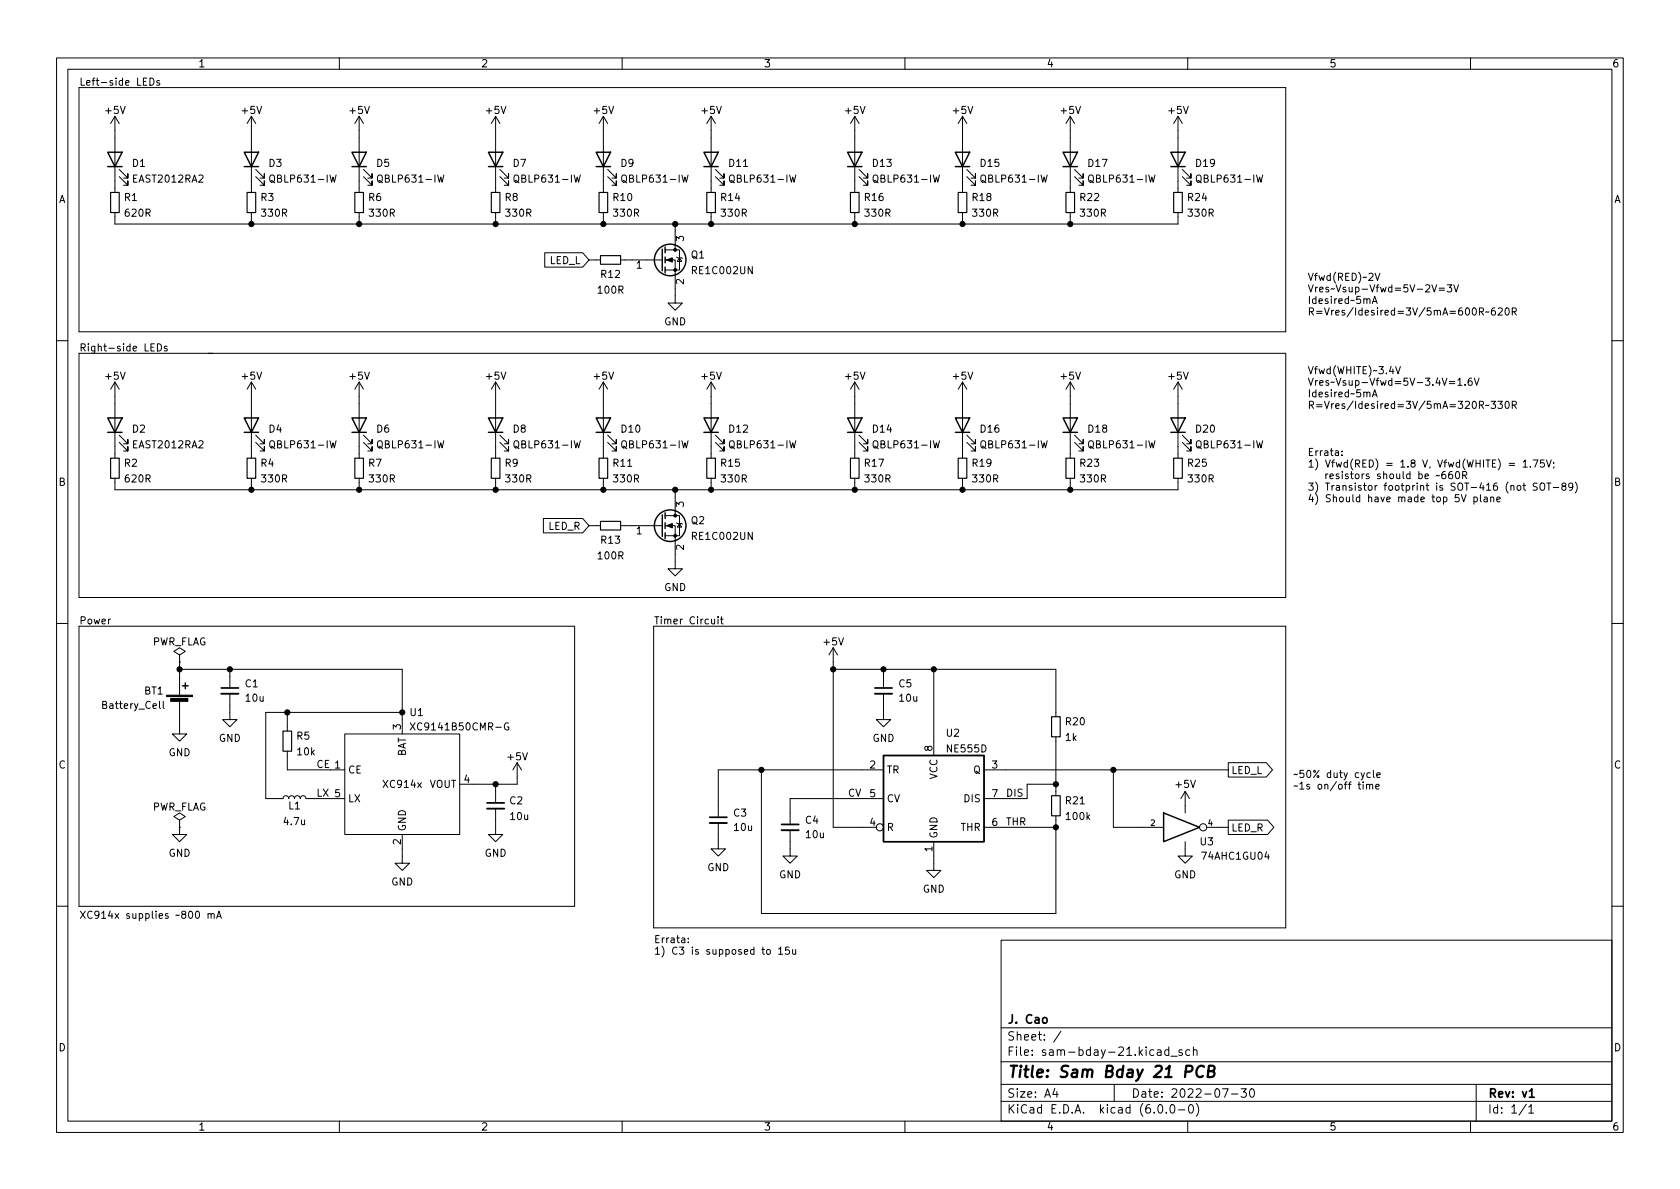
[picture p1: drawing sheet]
<svg xmlns="http://www.w3.org/2000/svg" width="297mm" height="210mm" viewBox="0 0 297 210" stroke-linecap="round" stroke-linejoin="round" font-family="sans-serif">
<g fill="none" stroke="#000" stroke-width=".18">
<path d="M10 10.2h277v190.1h-277zM12 12.2h273v186.1h-273zM14 15.5h213.3v43.2h-213.3zM26.5 13.8a.64 .64 0 0 1 .7 .6 .64 .64 0 0 1-.7 .7zM28.2 14.3l-.3-.1-.2 .2 .1 .2 .4 .1v.3h-.5M60 10.2v2M110 10.2v2M160 10.2v2M210 10.2v2M260 10.2v2M20.3 37.6v2h188v-2M20.3 20.6v13.4"/>
<path d="M20.3 20.6l-.7 1.2M20.3 20.6l.8 1.2M21.1 31.2l1.5 1.6v-.8v.8h-.8M21.1 30l1.5 1.5v-.8v.8h-.8M44.4 20.6v13.4M44.4 37.6v2M44.4 20.6l-.7 1.2M44.4 20.6l.8 1.2M45.2 31.2l1.5 1.6v-.8v.8h-.7M45.2 30l1.5 1.5v-.8v.8h-.7M58.3 30.9l.3 1.3 .3-.9 .2 .9 .3-1.3M63.5 20.6l-.8 1.2"/>
<path d="M63.5 20.6v13.4M63.5 37.6v2M63.5 20.6l.8 1.2M64.3 31.2l1.5 1.6v-.8v.8h-.8M64.3 30l1.5 1.5v-.8v.8h-.8M77.4 30.9l.3 1.3 .2-.9 .3 .9 .3-1.3M87.6 20.6v13.4M87.6 37.6v2M87.6 20.6l-.7 1.2M87.6 20.6l.8 1.2M88.4 31.2l1.5 1.6v-.8v.8h-.7M88.4 30l1.5 1.5v-.8v.8h-.7"/>
<path d="M101.5 30.9l.3 1.3 .3-.9 .2 .9 .3-1.3M106.7 20.6l-.8 1.2M106.7 20.6v13.4M106.7 37.6v2M106.7 20.6l.7 1.2M107.4 31.2l1.6 1.6v-.8v.8h-.8M107.4 30l1.6 1.5v-.8v.8h-.8M119.4 39.6v4.6M120.6 30.9l.3 1.3 .2-.9 .3 .9 .3-1.3M125.7 20.6l-.7 1.2M125.7 20.6v13.4M125.7 37.6v2"/>
<path d="M125.7 20.6l.8 1.2M126.5 31.2l1.5 1.6v-.8v.8h-.7M126.5 30l1.5 1.5v-.8v.8h-.7M139.6 30.9l.3 1.3 .3-.9 .2 .9 .3-1.3M151.1 20.6v13.4M151.1 37.6v2M151.1 20.6l-.7 1.2M151.1 20.6l.8 1.2M151.9 31.2l1.5 1.6v-.8v.8h-.7M151.9 30l1.5 1.5v-.8v.8h-.7M165 30.9l.3 1.3 .3-.9 .2 .9 .3-1.3M170.2 20.6v13.4"/>
<path d="M170.2 37.6v2M170.2 20.6l-.8 1.2M170.2 20.6l.7 1.2M170.9 31.2l1.6 1.6v-.8v.8h-.8M170.9 30l1.6 1.5v-.8v.8h-.8M184.1 30.9l.3 1.3 .2-.9 .3 .9 .3-1.3M189.2 20.6v13.4M189.2 37.6v2M189.2 20.6l-.7 1.2M189.2 20.6l.8 1.2M190 31.2l1.5 1.6v-.8v.8h-.7M190 30l1.5 1.5v-.8v.8h-.7"/>
<path d="M203.1 30.9l.3 1.3 .3-.9 .2 .9 .3-1.3M208.3 20.6v13.4M208.3 20.6l-.8 1.2M208.3 20.6l.7 1.2M209 31.2l1.6 1.6v-.8v.8h-.8M209 30l1.6 1.5v-.8v.8h-.8M222.2 30.9l.3 1.3 .2-.9 .3 .9 .3-1.3M96.3 44.7h6.7l1.1 1.3-1.1 1.2h-6.7zM104.1 46h2.1M109.7 46h7.4M117.6 46h1.8v7.6h1.2l-1.2 1.3-1.3-1.3h1.3M117.6 44.2h2.5v3.5h-2.5"/>
<path d="M119.6 45.5l.2 .1h.7l.1 .1M120.1 45.6l.4 .6h-.7zM242.6 53.7l.5-1.3 .4 1.3M242.8 53.3h.6M243.1 48.3l.5 1.3 .4-1.3M254.4 51h1M254.4 51.3h1M255.9 50.4h.8l-.4 .4 .3 .2v.5l-.2 .1-.5-.1M257 50.4l.5 1.2 .4-1.2M261.6 55.1h.6l.1-.2-.1-.3-.6-.2v1.3M261.9 55.1l.4 .6M263.3 55.1l-.6 .1"/>
<path d="M264.3 54.4l-.4 .1a.86 .86 0 0 0 0 1.2l.5-.1v-.4l-.2-.3-.4 .1-.1 .2M264.9 54.6l.5-.2 .2 .4-.8 .9h.8M266.3 54.5l.1-.1a.68 .68 0 0 1 .5 .7 .68 .68 0 0 1-.5 .6 .85 .85 0 0 1-.1-1.2zM267.4 55.1h.6l.1-.2-.1-.3-.6-.2v1.3M267.7 55.1l.4 .6M10 60.2h2M14 62.5h213.3v43.2h-213.3zM20.3 67.6v13.4M20.3 67.6l-.7 1.2M20.3 67.6l.8 1.2M21.1 78.2l1.5 1.6v-.8v.8h-.8M21.1 77l1.5 1.5v-.8v.8h-.8"/>
<path d="M27.8 60.8a.64 .64 0 0 1 .8 .6 .64 .64 0 0 1-.8 .7zM29.5 61.3l-.3-.1-.2 .2 .1 .2 .4 .1v.3h-.5M44.4 67.6v13.4M44.4 67.6l-.7 1.2M44.4 67.6l.8 1.2M45.2 78.2l1.5 1.6v-.8v.8h-.7M45.2 77l1.5 1.5v-.8v.8h-.7M58.3 77.9l.3 1.3 .3-.9 .2 .9 .3-1.3M63.5 67.6v13.4M63.5 67.6l-.8 1.2M63.5 67.6l.8 1.2M64.3 78.2l1.5 1.6v-.8v.8h-.8"/>
<path d="M64.3 77l1.5 1.5v-.8v.8h-.8M77.4 77.9l.3 1.3 .2-.9 .3 .9 .3-1.3M87.6 67.6v13.4M87.6 67.6l-.7 1.2M87.6 67.6l.8 1.2M88.4 78.2l1.5 1.6v-.8v.8h-.7M88.4 77l1.5 1.5v-.8v.8h-.7M101.5 77.9l.3 1.3 .3-.9 .2 .9 .3-1.3M106.7 67.6v13.4M106.7 67.6l-.8 1.2M106.7 67.6l.7 1.2M107.4 78.2l1.6 1.6v-.8v.8h-.8"/>
<path d="M107.4 77l1.6 1.5v-.8v.8h-.8M120.6 77.9l.3 1.3 .2-.9 .3 .9 .3-1.3M125.7 67.6v13.4M125.7 67.6l-.7 1.2M125.7 67.6l.8 1.2M126.5 78.2l1.5 1.6v-.8v.8h-.7M126.5 77l1.5 1.5v-.8v.8h-.7M139.6 77.9l.3 1.3 .3-.9 .2 .9 .3-1.3M151.1 67.6l-.7 1.2M151.1 67.6v13.4M151.1 67.6l.8 1.2M151.9 78.2l1.5 1.6v-.8v.8h-.7"/>
<path d="M151.9 77l1.5 1.5v-.8v.8h-.7M165 77.9l.3 1.3 .3-.9 .2 .9 .3-1.3M170.2 67.6v13.4M170.2 67.6l-.8 1.2M170.2 67.6l.7 1.2M170.9 78.2l1.6 1.6v-.8v.8h-.8M170.9 77l1.6 1.5v-.8v.8h-.8M184.1 77.9l.3 1.3 .2-.9 .3 .9 .3-1.3M189.2 67.6v13.4M189.2 67.6l-.7 1.2M189.2 67.6l.8 1.2M190 78.2l1.5 1.6v-.8v.8h-.7"/>
<path d="M190 77l1.5 1.5v-.8v.8h-.7M203.1 77.9l.3 1.3 .3-.9 .2 .9 .3-1.3M208.3 67.6v13.4M208.3 67.6l-.8 1.2M208.3 67.6l.7 1.2M209 78.2l1.6 1.6v-.8v.8h-.8M209 77l1.6 1.5v-.8v.8h-.8M222.2 77.9l.3 1.3 .2-.9 .3 .9 .3-1.3M237.3 79.8v.1M242.6 70.2l.5-1.3 .4 1.3M242.8 69.8h.6M246.8 64.8l.4 1.3 .4-1.3"/>
<path d="M256.3 67.5h.9M256.3 67.8h.9M257.8 67.2l.3-.3v1.2M257.8 68.1h.7M259 68v.1M260.2 66.9h-.4a.86 .86 0 0 0 0 1.2l.4-.1 .1-.4-.2-.2h-.4l-.1 .2M260.7 66.9l.4 1.2 .4-1.2M261.6 71.6h.6l.1-.2-.1-.3-.6-.1v1.2M261.9 71.6l.4 .6M263.3 71.6l-.6 .1M263.6 71h.8l-.4 .4 .4 .2v.5l-.2 .1-.6-.1M264.8 71h.8l-.4 .4 .4 .2v.5l-.2 .1-.6-.1"/>
<path d="M266.3 71h.1a.68 .68 0 0 1 .5 .6 .68 .68 0 0 1-.5 .6 .85 .85 0 0 1-.1-1.2zM267.4 71.6h.6l.1-.2-.1-.3-.6-.1v1.2M267.7 71.6l.4 .6M285 60.2h2M20.3 84.6v2h188v-2M44.4 84.6v2M63.5 84.6v2M87.6 84.6v2M96.1 91.7h6.9l1.1 1.3-1.1 1.2h-6.9zM104.1 93h2.1M106.7 84.6v2M109.7 93h7.4"/>
<path d="M117.6 93h1.8v7.6h1.2l-1.2 1.2-1.3-1.2h1.3M117.6 91.2h2.5v3.5h-2.5M119.4 86.6v4.6M119.6 92.5l.2 .1h.7l.1 .1M120.1 92.6l.4 .6h-.7zM125.7 84.6v2M151.1 84.6v2M170.2 84.6v2M189.2 84.6v2M237.3 80.4v.2M254.5 84l-.6 .2M255.5 83.4h-.3a.85 .85 0 0 0 0 1.2l.4-.1v-.4l-.2-.2h-.4l-.1 .2"/>
<path d="M256.7 83.4h-.3a.85 .85 0 0 0 0 1.2l.4-.1 .1-.4-.3-.2h-.3l-.2 .2M257.5 83.5l.1-.1a.68 .68 0 0 1 .5 .6 .68 .68 0 0 1-.5 .6l-.1-.1-.2-.3zM258.4 87.5l.4 1.2 .4-1.2M258.6 84h.6l.1-.2v-.3l-.7-.1v1.2M258.9 84l.4 .6M260.6 88l.4-.1 .2 .2-.1 .6h-.5M260.6 87.9v1.3M261.8 87.5v1.1l.1 .1M262.4 88h.5l.1 .7M263 88.2l-.5 .1-.1 .1 .1 .3h.5M263.6 88l.2-.1 .3 .1v.7M263.6 87.9v.8"/>
<path d="M264.7 88.3l.6-.1-.1-.2-.4-.1-.1 .2v.6h.5M266.8 81.9h1M266.8 82.3h1M268.3 86l.2-.2 .3 .2 .1 .5-.1 .1-.3 .1-.2-.1zM269.3 85.8h.4M269.3 81.7l.4-.4v1.3M269.3 82.6h.7M269.4 85.4v1.1l.3 .2M270.6 82.5v.1M271.1 81.3h.8l-.5 1.3M271.8 85.5l-.5-.1-.2 .1v.4l.6 .2 .1 .4-.2 .2-.5-.1M272.3 85.6l.3-.2a.43 .43 0 0 1 .5 .4v.5a.42 .42 0 0 1-.4 .4 .42 .42 0 0 1-.4-.4z"/>
<path d="M273 81.3h-.6l-.1 .6 .2-.1 .4 .1 .2 .2-.1 .4-.2 .1-.5-.1M273.4 81.3l.5 1.3 .4-1.3M273.5 85.4h.7M273.9 85.4v1.3M274.6 86.2h1M274.7 81.8v.1M274.8 82.5l-.2 .3M276.4 86l-.3-.3 .1-.2 .2-.1 .4 .1 .1 .2-.1 .1-.5 .2-.2 .2v.3l.3 .2 .4-.1 .1-.1v-.3l-.3-.2M278.1 86l-.3 .2-.3-.1-.1-.1v-.3l.2-.3 .4 .1 .1 .2a.84 .84 0 0 1-.4 1h-.2M278.5 85.2a1.46 1.46 0 0 1 0 2M10 110.2h2M14 110.7h87.6v49.6h-87.6z"/>
<path d="M31.7 115.8l1.1-.6-1.1-.7-1 .7 1 .6v1.3M31.7 117.1h.1M31.7 118.4h39.4v11.4M31.7 117.1v5.8M40.6 118.4v3.3M115.6 110.7h111.7v53.4h-111.7zM125.8 109.5l.1 .8h.3l.2-.1M126.4 109.5v.8M127 109.1v.1M127 109.5v.8M127.4 109.5h.5M127.6 109.1v1l.3 .2"/>
<path d="M147.3 114.5v31.8h7.6M147.3 118.4h39.4v8.3M147.3 114.5l-.7 1.3M147.3 114.5l.8 1.3M156.2 118.4v3.3M165.1 118.4v15.2M285 110.2h2M28.9 124v1.1l.1 .2M31.7 123.9v5.9h1.3l-1.3 1.3-1.2-1.3h1.2M40.6 122.7v4.5h1.3l-1.3 1.3-1.2-1.3h1.2M50.8 132.8v3.3h10.2M50.8 126v3.3"/>
<path d="M61 129.8h20.3v17.8h-20.3zM71.1 126h-24.1v15.2h3l.2-.3 .3-.2 .4 .2 .2 .3 .1-.3 .3-.2 .4 .1 .2 .4 .2-.4 .4-.1 .3 .2 .1 .3 .1-.3 .4-.2 .4 .2 .1 .3h6.9M72.5 127.8l.9 1.3M73.4 127.8l-.9 1.3M87.6 138.7v3.3M89.9 127.9a.59 .59 0 0 0-.7 .6 .59 .59 0 0 0 .7 .5l.1-.5h-.3M91.4 134.9l-.7 1.2M91.4 134.9v3.8h-10.1M91.4 134.9l.8 1.2M134.6 136.1v25.4h52.1v-17.2M156.2 122.7v4.5h1.3l-1.3 1.3-1.3-1.3h1.3M156.2 136.1h-29.2v8.4"/>
<path d="M174 136.1h43.2M186.7 138.7h-5.1v2.5h-7.6M186.7 130.3v10.4M196.8 136.1v10.2h8.9M209.5 139.9l-.7 1.3M209.5 139.9v3.9M209.5 139.9l.8 1.3M217.2 134.9h6.7l1.1 1.2-1.1 1.3h-6.7zM241 138.7v.8M241.6 138.8l.2-.1 .3 .1 .1 .7M241.6 138.7v.8M242.2 138.9l.1-.2 .3 .1 .1 .7"/>
<path d="M242.3 136.7l-.4-.1-.2 .3 .1 .5h.5M242.8 136.2v1.1l.2 .2M243.3 139.1l.6-.1-.1-.2-.4-.1-.1 .2v.6h.5M243.4 137.1l.6-.2v-.2l-.4-.1-.2 .2 .1 .6h.5M31.7 146.3v1.3h1.3l-1.3 1.2-1.2-1.2h1.2M31.7 145l1.1-.6-1.1-.6-1 .6 1 .6v1.3M31.7 146.3h.1M71.1 147.6v5h1.3l-1.3 1.3-1.3-1.3h1.3M87.6 143v4.6h1.3l-1.3 1.2-1.2-1.2h1.2M127 145.5v4.6h1.3l-1.3 1.3-1.3-1.3h1.3M139.7 146.8v4.6h1.3l-1.3 1.2-1.3-1.2h1.3M156.2 141.2h-16.5v4.6"/>
<path d="M165.1 148.8v5.1h1.3l-1.3 1.3-1.3-1.3h1.3M174 146.3h12.7M209.5 148.8v2.6h1.3l-1.3 1.2-1.2-1.2h1.2M213.4 146.3h3.8M217.2 145h6.9l1.1 1.3-1.1 1.3h-6.9zM10 160.2h2M36.8 161.7l.2-.1h.3v.8M36.8 161.6v.8M37.3 161.7l.2-.1h.3l.1 .8M38.3 162.4l.4-1.3 .4 1.3M38.4 162h.6M121.7 166.6v.1"/>
<path d="M121.7 165.9v.1M135.7 168l.3-.1 .2 .2v.4l-.2 .2h-.3l-.2-.2zM137.7 167.8l.3-.3v1.2M137.7 168.7h.7M139.5 167.5h-.6v.6l.2-.1h.4l.1 .2-.1 .4-.1 .1-.5-.1M140.1 167.9l.1 .8h.3l.2-.1M140.7 167.9v.8M177 166.3h108v32h-108zM285 160.2h2M60 198.3v2M110 198.3v2M160 198.3v2"/>
<path d="M177 194.8h108M177 191.8h108M177 187.8h108M177 181.8h108M186.5 192.5l-.4 1h1M186.9 193v1M187.6 182.4l-1.3 1.9M197 191.8v3M204.6 185.7h.6l.1 .9M204.9 195.4l.2-.1a.81 .81 0 0 1 .6 .7 .81 .81 0 0 1-.3 .8h-.2a.81 .81 0 0 1-.6-.6 .81 .81 0 0 1 .3-.8zM205.3 186l-.5 .1a.29 .29 0 0 0-.2 .2 .29 .29 0 0 0 .2 .3h.5M206.2 196.7v.1"/>
<path d="M206.6 185.7l-.4-.1-.3 .3v.4l.2 .3h.5M206.6 185.1v1.5M207 186.8h1.1M207.1 195.4l.1-.1a.81 .81 0 0 1 .6 .7 .81 .81 0 0 1-.3 .8h-.1a.81 .81 0 0 1-.6-.6 .81 .81 0 0 1 .3-.8zM208.4 196.3h1.1M209 185.7l-.4-.1-.2 .2 .1 .3 .5 .1v.4h-.6M210 198.3v2M210.4 195.4l.1-.1a.81 .81 0 0 1 .6 .7 .81 .81 0 0 1-.3 .8h-.2a.81 .81 0 0 1-.5-.6 .81 .81 0 0 1 .3-.8zM210.4 185.7l-.5-.1-.3 .3v.4l.2 .3h.6M211 185.8l.2-.2 .4 .1v.9M211 185.1v1.5M211.5 195.1a1.72 1.72 0 0 1 0 2.3"/>
<path d="M216.1 192.5h1l-.6 1.5M217.7 193.5h1.2M219.4 192.5h1l-.5 .6 .4 .1v.7l-.2 .1h-.5l-.2-.1M221.1 192.7l.2-.2a.81 .81 0 0 1 .6 .7 .81 .81 0 0 1-.3 .8h-.2a.81 .81 0 0 1-.3-1.3zM260 198.3v2M261 191.8v6.5M269.9 195.3l-1.3 1.9M270.3 195.8l.4-.5v1.5M270.3 196.8h.9"/>
<circle cx="155.6" cy="146.3" r=".63"/>
<circle cx="212.7" cy="146.3" r=".63"/>
</g>
<path d="M39.1 121.7h3.1M154.7 121.7h3M86.1 142h3.1M125.5 144.5h3M138.2 145.8h3M184.4 180.1l.2-.2 .5 .2v.5l-.1 .3h-.4l-.2-.1zM270.4 193l.4-.5v1.5M270.4 194h.9" fill="none" stroke="#000" stroke-width=".3"/>
<path d="M209.6 189.5h.8a.55 .55 0 0 0 .4-.5 .55 .55 0 0 0-.3-.5h-.7l-.3 2M212.9 188.7a.88 .88 0 0 0-1-.1 .88 .88 0 0 0-.4 1 .69 .69 0 0 0 .3 .8 .69 .69 0 0 0 .9-.1M213.6 189.4l.9-.1a.46 .46 0 0 0 .3-.4 .46 .46 0 0 0-.4-.4h-.6l-.3 2h.8a.53 .53 0 0 0 .4-.5 .53 .53 0 0 0-.4-.6" fill="none" stroke="#000" stroke-width=".4"/>
<g fill="none" stroke="#000" stroke-width=".25">
<path d="M19 26.9h2.6l-1.3 2.6zM19 29.5h2.6M43.2 26.9h2.5l-1.3 2.6zM43.2 29.5h2.5M62.2 26.9h2.6l-1.3 2.6zM62.2 29.5h2.6M86.4 26.9h2.5l-1.3 2.6zM86.4 29.5h2.5M105.4 26.9h2.5l-1.2 2.6zM105.4 29.5h2.5M124.5 26.9h2.5l-1.3 2.6zM124.5 29.5h2.5"/>
<path d="M149.9 26.9h2.5l-1.3 2.6zM149.9 29.5h2.5M168.9 26.9h2.5l-1.2 2.6zM168.9 29.5h2.5M188 26.9h2.5l-1.3 2.6zM188 29.5h2.5M207 26.9h2.5l-1.2 2.6zM207 29.5h2.5M117.1 44.1v3.8M117.6 43.7v1M117.6 45.5v1M117.6 47.2v1.1"/>
<path d="M19 73.9h2.6l-1.3 2.5zM19 76.4h2.6M43.2 73.9h2.5l-1.3 2.5zM43.2 76.4h2.5M62.2 73.9h2.6l-1.3 2.5zM62.2 76.4h2.6M86.4 73.9h2.5l-1.3 2.5zM86.4 76.4h2.5M105.4 73.9h2.5l-1.2 2.5zM105.4 76.4h2.5M124.5 73.9h2.5l-1.3 2.5zM124.5 76.4h2.5"/>
<path d="M149.9 73.9h2.5l-1.3 2.5zM149.9 76.4h2.5M168.9 73.9h2.5l-1.2 2.5zM168.9 76.4h2.5M188 73.9h2.5l-1.3 2.5zM188 76.4h2.5M207 73.9h2.5l-1.2 2.5zM207 76.4h2.5M117.1 91.1v3.8M117.6 90.7v1M117.6 92.5v1M117.6 94.2v1"/>
<path d="M32.3 121.3h1M32.8 120.8v1M156.2 133.6h17.8v15.2h-17.8zM205.7 143.8l6.4 2.5-6.4 2.5z"/>
<circle cx="118.5" cy="46" r="2.79"/>
<circle cx="118.5" cy="93" r="2.79"/>
</g>
<g fill="none" stroke="#000" stroke-width=".2">
<path d="M19.6 34h1.5v3.6h-1.5zM43.7 34h1.5v3.6h-1.5zM62.7 34h1.6v3.6h-1.6zM86.9 34h1.5v3.6h-1.5zM105.9 34h1.5v3.6h-1.5zM125 34h1.5v3.6h-1.5zM150.4 34h1.5v3.6h-1.5zM169.4 34h1.5v3.6h-1.5zM188.5 34h1.5v3.6h-1.5zM207.5 34h1.5v3.6h-1.5zM106.2 45.2h3.5v1.5h-3.5zM19.6 81h1.5v3.6h-1.5z"/>
<path d="M43.7 81h1.5v3.6h-1.5zM62.7 81h1.6v3.6h-1.6zM86.9 81h1.5v3.6h-1.5zM105.9 81h1.5v3.6h-1.5zM106.2 92.2h3.5v1.5h-3.5zM125 81h1.5v3.6h-1.5zM150.4 81h1.5v3.6h-1.5zM169.4 81h1.5v3.6h-1.5zM188.5 81h1.5v3.6h-1.5zM207.5 81h1.5v3.6h-1.5zM50 129.3h1.6v3.5h-1.6zM185.9 126.7h1.6v3.6h-1.6z"/>
<path d="M185.9 140.7h1.6v3.6h-1.6z"/>
</g>
<g fill="#000" stroke="#000" stroke-width=".18">
<path d="M117.9 46l1-.4v.7zM117.9 93l1-.4v.7zM29.5 122.9h4.5v.3h-4.5zM30.2 123.5h3v.5h-3z"/>
<circle cx="44.4" cy="39.6" r=".46"/>
<circle cx="63.5" cy="39.6" r=".46"/>
<circle cx="87.6" cy="39.6" r=".46"/>
<circle cx="106.7" cy="39.6" r=".46"/>
<circle cx="119.4" cy="39.6" r=".46"/>
<circle cx="125.7" cy="39.6" r=".46"/>
<circle cx="151.1" cy="39.6" r=".46"/>
<circle cx="170.2" cy="39.6" r=".46"/>
<circle cx="189.2" cy="39.6" r=".46"/>
<circle cx="119.4" cy="44.2" r=".25"/>
<circle cx="119.4" cy="47.7" r=".25"/>
<circle cx="44.4" cy="86.6" r=".46"/>
<circle cx="63.5" cy="86.6" r=".46"/>
<circle cx="87.6" cy="86.6" r=".46"/>
<circle cx="106.7" cy="86.6" r=".46"/>
<circle cx="119.4" cy="86.6" r=".46"/>
<circle cx="119.4" cy="94.7" r=".25"/>
<circle cx="119.4" cy="91.2" r=".25"/>
<circle cx="125.7" cy="86.6" r=".46"/>
<circle cx="151.1" cy="86.6" r=".46"/>
<circle cx="170.2" cy="86.6" r=".46"/>
<circle cx="189.2" cy="86.6" r=".46"/>
<circle cx="31.7" cy="118.4" r=".46"/>
<circle cx="40.6" cy="118.4" r=".46"/>
<circle cx="147.3" cy="118.4" r=".46"/>
<circle cx="156.2" cy="118.4" r=".46"/>
<circle cx="165.1" cy="118.4" r=".46"/>
<circle cx="50.8" cy="126" r=".46"/>
<circle cx="71.1" cy="126" r=".46"/>
<circle cx="87.6" cy="138.7" r=".46"/>
<circle cx="134.6" cy="136.1" r=".46"/>
<circle cx="186.7" cy="138.7" r=".46"/>
<circle cx="196.8" cy="136.1" r=".46"/>
<circle cx="186.7" cy="146.3" r=".46"/>
</g>
<path d="M39.1 122.7h3.1M154.7 122.7h3M86.1 143h3.1M125.5 145.5h3M138.2 146.8h3" fill="none" stroke="#000" stroke-width=".33"/>
<path d="M36.8 62.5h1.3" fill="none" stroke="#000" stroke-width=".18" stroke-dasharray=".8 .8"/>
<text font-size="2.8" x="178" y="190.6">Title: Sam Bday 21 PCB</text>
<g font-size="2.1">
<text x="178" y="184">Sheet: /</text>
<text x="178" y="181">J. Cao</text>
<text x="178" y="186.7">File: sam-bday-21.kicad_sch</text>
<text x="178" y="196.9">KiCad E.D.A. kicad (6.0.0-0)</text>
<text x="178" y="194.1">Size: A4</text>
<text x="200" y="194.1">Date: 2022-07-30</text>
<text x="263" y="194.1">Rev: v1</text>
<text x="263" y="196.9">Id: 1/1</text>
</g>
<g font-size="1.8">
<text x="35" y="11.9">1</text>
<text x="85" y="11.9">2</text>
<text x="135" y="11.9">3</text>
<text x="185" y="11.9">4</text>
<text x="235" y="11.9">5</text>
<text x="285" y="11.9">6</text>
<text x="14" y="15.1">Left-side LEDs</text>
<text x="18.7" y="20.1">+5V</text>
<text x="42.9" y="20.1">+5V</text>
<text x="61.9" y="20.1">+5V</text>
<text x="86" y="20.1">+5V</text>
<text x="105.1" y="20.1">+5V</text>
<text x="124.1" y="20.1">+5V</text>
<text x="149.5" y="20.1">+5V</text>
<text x="168.6" y="20.1">+5V</text>
<text x="187.6" y="20.1">+5V</text>
<text x="206.7" y="20.1">+5V</text>
<text x="23.4" y="29.5">D1</text>
<text x="47.6" y="29.5">D3</text>
<text x="66.6" y="29.5">D5</text>
<text x="90.7" y="29.5">D7</text>
<text x="109.8" y="29.5">D9</text>
<text x="129" y="29.5">D11</text>
<text x="154.4" y="29.5">D13</text>
<text x="173.4" y="29.5">D15</text>
<text x="192.5" y="29.5">D17</text>
<text x="211.5" y="29.5">D19</text>
<text x="10.3" y="35.9">A</text>
<text x="22" y="35.5">R1</text>
<text x="23.6" y="32.3">EAST2012RA2</text>
<text x="46.1" y="35.5">R3</text>
<text x="48.2" y="32.3">QBLP631-IW</text>
<text x="65.2" y="35.5">R6</text>
<text x="67.3" y="32.3">QBLP631-IW</text>
<text x="89.3" y="35.5">R8</text>
<text x="91.4" y="32.3">QBLP631-IW</text>
<text x="108.5" y="35.5">R10</text>
<text x="110.5" y="32.3">QBLP631-IW</text>
<text x="127.5" y="35.5">R14</text>
<text x="129.5" y="32.3">QBLP631-IW</text>
<text x="152.9" y="35.5">R16</text>
<text x="154.9" y="32.3">QBLP631-IW</text>
<text x="172" y="35.5">R18</text>
<text x="174" y="32.3">QBLP631-IW</text>
<text x="191" y="35.5">R22</text>
<text x="193" y="32.3">QBLP631-IW</text>
<text x="210.1" y="35.5">R24</text>
<text x="212.1" y="32.3">QBLP631-IW</text>
<text x="285.3" y="35.9">A</text>
<text x="22.2" y="38.3">620R</text>
<text x="46.4" y="38.3">330R</text>
<text x="65.4" y="38.3">330R</text>
<text x="89.5" y="38.3">330R</text>
<text x="108.6" y="38.3">330R</text>
<text x="127.6" y="38.3">330R</text>
<text x="153" y="38.3">330R</text>
<text x="172.1" y="38.3">330R</text>
<text x="191.1" y="38.3">330R</text>
<text x="210.2" y="38.3">330R</text>
<text x="97.1" y="46.7">LED_L</text>
<text x="112.5" y="47.5">1</text>
<text x="120.9" y="42.7" transform="rotate(-90 120.9 42.7)">3</text>
<text x="122.2" y="45.7">Q1</text>
<text x="105.8" y="51.9">100R</text>
<text x="106.3" y="49.1">R12</text>
<text x="120.9" y="50.3" transform="rotate(-90 120.9 50.3)">2</text>
<text x="122.6" y="48.5">RE1C002UN</text>
<text x="231.1" y="49.6">Vfwd(RED)~2V</text>
<text x="231.1" y="51.7">Vres~Vsup-Vfwd=5V-2V=3V</text>
<text x="231.1" y="53.7">Idesired~5mA</text>
<text x="117.4" y="57.5">GND</text>
<text x="231.1" y="55.8">R=Vres/Idesired=3V/5mA=600R~620R</text>
<text x="14" y="62.1">Right-side LEDs</text>
<text x="18.7" y="67.1">+5V</text>
<text x="42.9" y="67.1">+5V</text>
<text x="61.9" y="67.1">+5V</text>
<text x="86" y="67.1">+5V</text>
<text x="105.1" y="67.1">+5V</text>
<text x="124.1" y="67.1">+5V</text>
<text x="149.5" y="67.1">+5V</text>
<text x="168.6" y="67.1">+5V</text>
<text x="187.6" y="67.1">+5V</text>
<text x="206.7" y="67.1">+5V</text>
<text x="231.1" y="66.2">Vfwd(WHITE)~3.4V</text>
<text x="231.1" y="68.2">Vres~Vsup-Vfwd=5V-3.4V=1.6V</text>
<text x="231.1" y="70.2">Idesired~5mA</text>
<text x="23.4" y="76.5">D2</text>
<text x="47.6" y="76.5">D4</text>
<text x="66.6" y="76.5">D6</text>
<text x="90.7" y="76.5">D8</text>
<text x="109.9" y="76.5">D10</text>
<text x="129" y="76.5">D12</text>
<text x="154.4" y="76.5">D14</text>
<text x="173.4" y="76.5">D16</text>
<text x="192.5" y="76.5">D18</text>
<text x="211.5" y="76.5">D20</text>
<text x="231.1" y="72.3">R=Vres/Idesired=3V/5mA=320R~330R</text>
<text x="22" y="82.5">R2</text>
<text x="23.6" y="79.3">EAST2012RA2</text>
<text x="46.1" y="82.5">R4</text>
<text x="48.2" y="79.3">QBLP631-IW</text>
<text x="65.2" y="82.5">R7</text>
<text x="67.3" y="79.3">QBLP631-IW</text>
<text x="89.3" y="82.5">R9</text>
<text x="91.4" y="79.3">QBLP631-IW</text>
<text x="108.5" y="82.5">R11</text>
<text x="110.5" y="79.3">QBLP631-IW</text>
<text x="127.5" y="82.5">R15</text>
<text x="129.5" y="79.3">QBLP631-IW</text>
<text x="152.9" y="82.5">R17</text>
<text x="154.9" y="79.3">QBLP631-IW</text>
<text x="172" y="82.5">R19</text>
<text x="174" y="79.3">QBLP631-IW</text>
<text x="191" y="82.5">R23</text>
<text x="193" y="79.3">QBLP631-IW</text>
<text x="210.1" y="82.5">R25</text>
<text x="212.1" y="79.3">QBLP631-IW</text>
<text x="231.1" y="80.6">Errata:</text>
<text x="231.1" y="82.7">1) Vfwd(RED) = 1.8 V, Vfwd(WHITE) = 1.75V;</text>
<text x="10.3" y="85.9">B</text>
<text x="22.2" y="85.3">620R</text>
<text x="46.4" y="85.3">330R</text>
<text x="65.4" y="85.3">330R</text>
<text x="89.5" y="85.3">330R</text>
<text x="108.6" y="85.3">330R</text>
<text x="120.9" y="89.6" transform="rotate(-90 120.9 89.6)">3</text>
<text x="127.6" y="85.3">330R</text>
<text x="153" y="85.3">330R</text>
<text x="172.1" y="85.3">330R</text>
<text x="191.1" y="85.3">330R</text>
<text x="210.2" y="85.3">330R</text>
<text x="231.1" y="86.8">3) Transistor footprint is SOT-416 (not SOT-89)</text>
<text x="231.1" y="88.8">4) Should have made top 5V plane</text>
<text x="232.6" y="84.7">resistors should be ~660R</text>
<text x="285.3" y="85.9">B</text>
<text x="96.9" y="93.7">LED_R</text>
<text x="112.5" y="94.5">1</text>
<text x="122.2" y="92.7">Q2</text>
<text x="122.6" y="95.5">RE1C002UN</text>
<text x="105.8" y="98.9">100R</text>
<text x="106.3" y="96.1">R13</text>
<text x="120.9" y="97.3" transform="rotate(-90 120.9 97.3)">2</text>
<text x="117.4" y="104.5">GND</text>
<text x="14" y="110.4">Power</text>
<text x="115.6" y="110.4">Timer Circuit</text>
<text x="26.8" y="114.1">PWR_FLAG</text>
<text x="145.7" y="114.1">+5V</text>
<text x="18.4" y="125.3">Battery_Cell</text>
<text x="25.5" y="122.8">BT1</text>
<text x="43.4" y="121.5">C1</text>
<text x="43.5" y="124.1">10u</text>
<text x="158.9" y="121.5">C5</text>
<text x="159.1" y="124.1">10u</text>
<text x="38.7" y="131.2">GND</text>
<text x="52.5" y="130.8">R5</text>
<text x="70.9" y="129" transform="rotate(-90 70.9 129)">3</text>
<text x="72.5" y="126.6">U1</text>
<text x="73.5" y="129.2">XC9141B50CMR-G</text>
<text x="154.2" y="131.2">GND</text>
<text x="167.3" y="130.3">U2</text>
<text x="188.4" y="131">1k</text>
<text x="188.5" y="128.2">R20</text>
<text x="10.3" y="135.9">C</text>
<text x="29.8" y="133.7">GND</text>
<text x="52.6" y="133.6">10k</text>
<text x="55.9" y="135.8">CE 1</text>
<text x="61.5" y="136.8">CE</text>
<text x="71.8" y="133.9" transform="rotate(-90 71.8 133.9)">BAT</text>
<text x="89.8" y="134.4">+5V</text>
<text x="153.8" y="135.9">2</text>
<text x="156.7" y="136.8">TR</text>
<text x="164.8" y="132.8" transform="rotate(-90 164.8 132.8)">8</text>
<text x="165.7" y="137.8" transform="rotate(-90 165.7 137.8)">VCC</text>
<text x="167.5" y="133">NE555D</text>
<text x="172.1" y="136.8">Q</text>
<text x="175.4" y="135.9">3</text>
<text x="217.6" y="136.9">LED_L</text>
<text x="228.6" y="137.6">~50% duty cycle</text>
<text x="285.3" y="135.9">C</text>
<text x="26.8" y="143.3">PWR_FLAG</text>
<text x="51" y="143.1">L1</text>
<text x="55.9" y="140.9">LX 5</text>
<text x="61.5" y="141.9">LX</text>
<text x="67.9" y="139.3">XC914x</text>
<text x="75.9" y="139.3">VOUT</text>
<text x="82.1" y="138.4">4</text>
<text x="90.1" y="142.2">C2</text>
<text x="149.9" y="140.9">CV</text>
<text x="153.8" y="141">5</text>
<text x="156.7" y="141.9">CV</text>
<text x="170.5" y="141.9">DIS</text>
<text x="175.4" y="141">7</text>
<text x="177.8" y="140.9">DIS</text>
<text x="188.5" y="142.2">R21</text>
<text x="208" y="139.3">+5V</text>
<text x="228.6" y="139.6">~1s on/off time</text>
<text x="50.3" y="145.9">4.7u</text>
<text x="70.9" y="149.3" transform="rotate(-90 70.9 149.3)">2</text>
<text x="71.8" y="147.1" transform="rotate(-90 71.8 147.1)">GND</text>
<text x="90.3" y="145">10u</text>
<text x="129.7" y="144.4">C3</text>
<text x="129.9" y="146.9">10u</text>
<text x="142.4" y="145.7">C4</text>
<text x="142.6" y="148.2">10u</text>
<text x="153.8" y="146">4</text>
<text x="156.7" y="146.9">R</text>
<text x="165.7" y="148.3" transform="rotate(-90 165.7 148.3)">GND</text>
<text x="169.8" y="146.9">THR</text>
<text x="175.4" y="146">6</text>
<text x="177.8" y="145.9">THR</text>
<text x="188.6" y="145">100k</text>
<text x="212.2" y="149.5">U3</text>
<text x="217.6" y="147">LED_R</text>
<text x="29.8" y="151.5">GND</text>
<text x="85.7" y="151.5">GND</text>
<text x="125" y="154">GND</text>
<text x="137.7" y="155.3">GND</text>
<text x="164.8" y="150.6" transform="rotate(-90 164.8 150.6)">1</text>
<text x="207.6" y="155.3">GND</text>
<text x="212.7" y="152">74AHC1GU04</text>
<text x="69.2" y="156.6">GND</text>
<text x="163.1" y="157.8">GND</text>
<text x="14" y="162.5">XC914x supplies ~800 mA</text>
<text x="115.6" y="166.8">Errata:</text>
<text x="115.6" y="168.8">1) C3 is supposed to 15u</text>
<text x="10.3" y="185.9">D</text>
<text x="285.3" y="185.9">D</text>
<text x="35" y="199.9">1</text>
<text x="85" y="199.9">2</text>
<text x="135" y="199.9">3</text>
<text x="185" y="199.9">4</text>
<text x="235" y="199.9">5</text>
<text x="285" y="199.9">6</text>
</g>
<g font-size="1.4">
<text x="203.4" y="146">2</text>
<text x="213.6" y="146">4</text>
</g>
</svg>
